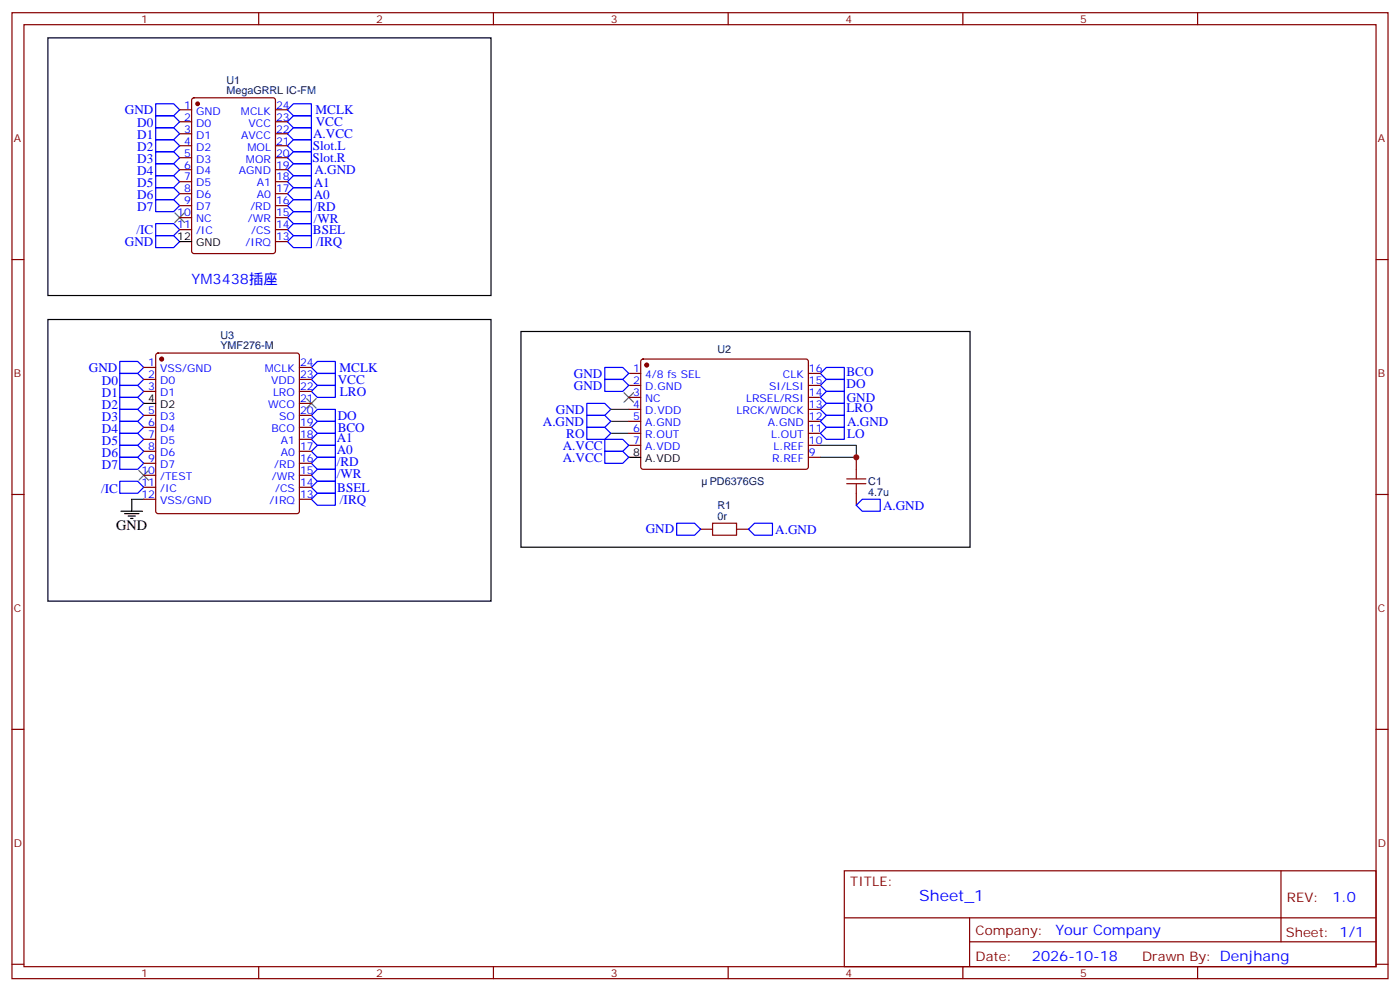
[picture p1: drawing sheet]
<svg xmlns="http://www.w3.org/2000/svg" width="412mm" height="292mm" viewBox="0 0 412 292" stroke-linecap="round" stroke-linejoin="round" font-family="sans-serif">
<g fill="none" stroke="#870000" stroke-width=".35">
<path d="M3.5 3.7h405.4v284.4h-405.4zM7.1 7.3h398.2v277.3h-398.2zM76.2 3.7v3.6M145.3 3.7v3.6M214.5 3.7v3.6M283.6 3.7v3.6M352.8 3.7v3.6M52.9 32.3h3.5M52.9 35.8h3.5M52.9 39.4h3.5M56.7 29l.4-.2h23.3l.7 .4v44.7l-.4 .7h-23.6l-.6-.4-.1-44.7zM81.1 32.3h3.6"/>
<path d="M81.1 35.8h3.6M81.1 39.4h3.6M52.9 42.9h3.5M52.9 46.4h3.5M52.9 50h3.5M52.9 53.5h3.5M52.9 57h3.5M81.1 42.9h3.6M81.1 46.4h3.6M81.1 50h3.6M81.1 53.5h3.6M81.1 57h3.6"/>
<path d="M3.5 76.4h3.6M52.9 60.5h3.5M52.9 64.1h3.5M52.9 67.6h3.5M81.1 60.5h3.6M81.1 64.1h3.6M81.1 67.6h3.6M81.1 71.1h3.6M405.3 76.4h3.6M42.3 108.2h3.6M42.3 111.7h3.6M42.3 115.2h3.6"/>
<path d="M46.1 104.1l.5-.2h40.9l.5 .2 .2 .5v45.9l-.2 .5-.5 .2h-40.9l-.5-.2-.2-.5v-45.9zM88.2 108.2h3.5M88.2 111.7h3.5M88.2 115.2h3.5M88.2 118.7h3.5M185.2 109.9h3.5M185.2 113.5h3.5M185.2 117h3.5M189 105.9l.4-.2h48.3l.4 .7v31.3l-.7 .4h-48.2l-.5-.7v-31zM238.1 109.9h3.6M238.1 113.5h3.6M238.1 117h3.6"/>
<path d="M42.3 122.3h3.6M42.3 125.8h3.6M42.3 129.3h3.6M42.3 132.9h3.6M42.3 136.4h3.6M42.3 139.9h3.6M88.2 122.3h3.5M88.2 125.8h3.5M88.2 129.3h3.5M88.2 132.9h3.5M88.2 136.4h3.5M88.2 139.9h3.5"/>
<path d="M185.2 120.5h3.5M185.2 124h3.5M185.2 127.6h3.5M185.2 131.1h3.5M238.1 120.5h3.6M238.1 124h3.6M238.1 127.6h3.6M238.1 131.1h3.6M238.1 134.6h3.6M252.2 134.6v3.5M3.5 145.6h3.6M42.3 143.4h3.6"/>
<path d="M42.3 147h3.6M88.2 143.4h3.5M88.2 147h3.5M206.4 155.8h3.5M217 155.8h3.5M252.2 145.2v3.5M405.3 145.6h3.6M3.5 214.7h3.6M405.3 214.7h3.6M248.7 256.3h156.6v28.3h-156.6zM377.3 256.4v20.8M248.7 270.2h156.5"/>
<path d="M285.6 277.2h119.6M285.6 270.2v14.1M3.5 283.8h3.6M76.2 284.6v3.5M145.3 284.6v3.5M214.5 284.6v3.5M283.6 284.6v3.5M352.8 284.6v3.5M405.3 283.8h3.6"/>
</g>
<g fill="none" stroke="#00f" stroke-width=".35">
<path d="M45.9 37.6h5.3l1.7 1.8-1.7 1.7h-5.3zM45.9 34.1h5.3l1.7 1.7-1.7 1.8h-5.3zM45.9 30.6h5.3l1.7 1.7-1.7 1.8h-5.3zM84.7 39.4l1.7-1.8h5.3v3.5h-5.3zM84.7 35.8l1.7-1.7h5.3v3.5h-5.3zM86.4 30.6h5.3v3.5h-5.3l-1.7-1.8zM45.9 58.8h5.3l1.7 1.7-1.7 1.8h-5.3zM45.9 55.2h5.3l1.7 1.8-1.7 1.8h-5.3zM45.9 51.7h5.3l1.7 1.8-1.7 1.7h-5.3zM45.9 48.2h5.3l1.7 1.8-1.7 1.7h-5.3zM45.9 44.7h5.3l1.7 1.7-1.7 1.8h-5.3zM45.9 41.1h5.3l1.7 1.8-1.7 1.8h-5.3z"/>
<path d="M84.7 57l1.7-1.8h5.3v3.6h-5.3zM84.7 53.5l1.7-1.8h5.3v3.5h-5.3zM86.4 48.2h5.3v3.5h-5.3l-1.7-1.7zM86.4 41.1h5.3v3.6h-5.3l-1.7-1.8zM86.4 44.7h5.3v3.5h-5.3l-1.7-1.8zM45.9 65.8h5.3l1.7 1.8-1.7 1.8h-5.3zM45.9 69.4h5.3l1.7 1.7-1.7 1.8h-5.3zM84.7 60.5l1.7-1.7h5.3v3.5h-5.3zM84.7 64.1l1.7-1.8h5.3v3.5h-5.3zM86.4 69.4h5.3v3.5h-5.3l-1.7-1.8zM86.4 65.8h5.3v3.6h-5.3l-1.7-1.8zM35.3 106.4h5.3l1.7 1.8-1.7 1.7h-5.3z"/>
<path d="M35.3 117h5.3l1.7 1.7-1.7 1.8h-5.3zM35.3 113.5h5.3l1.7 1.7-1.7 1.8h-5.3zM35.3 109.9h5.3l1.7 1.8-1.7 1.8h-5.3zM93.5 109.9h5.3v3.6h-5.3l-1.8-1.8zM93.5 113.5h5.3v3.5h-5.3l-1.8-1.8zM93.5 106.4h5.3v3.5h-5.3l-1.8-1.7zM172.9 118.7h5.3l1.7 1.8-1.7 1.8h-5.3zM178.2 111.7h5.2l1.8 1.8-1.8 1.7h-5.2zM178.2 108.2h5.2l1.8 1.7-1.8 1.8h-5.2zM241.7 113.5l1.7-1.8h5.3v3.5h-5.3zM241.7 109.9l1.7-1.7h5.3v3.5h-5.3zM241.7 117l1.7-1.8h5.3v3.5h-5.3z"/>
<path d="M35.3 134.6h5.3l1.7 1.8-1.7 1.7h-5.3zM35.3 131.1h5.3l1.7 1.8-1.7 1.7h-5.3zM35.3 127.6h5.3l1.7 1.7-1.7 1.8h-5.3zM35.3 124h5.3l1.7 1.8-1.7 1.8h-5.3zM35.3 120.5h5.3l1.7 1.8-1.7 1.7h-5.3zM91.7 122.3l1.8-1.8h5.3v3.5h-5.3zM91.7 125.8l1.8-1.8h5.3v3.6h-5.3zM91.7 132.9l1.8-1.8h5.3v3.5h-5.3zM91.7 129.3l1.8-1.7h5.3v3.5h-5.3zM91.7 136.4l1.8-1.8h5.3v3.5h-5.3zM91.7 139.9l1.8-1.8h5.3v3.6h-5.3zM172.9 122.3h5.3l1.7 1.7-1.7 1.8h-5.3z"/>
<path d="M172.9 125.8h5.3l1.7 1.8-1.7 1.7h-5.3zM178.2 132.9h5.2l1.8 1.7-1.8 1.8h-5.2zM178.2 129.3h5.2l1.8 1.8-1.8 1.8h-5.2zM241.7 120.5l1.7-1.8h5.3v3.6h-5.3zM241.7 124l1.7-1.7h5.3v3.5h-5.3zM241.7 127.6l1.7-1.8h5.3v3.5h-5.3zM35.3 141.7h5.3l1.7 1.7-1.7 1.8h-5.3zM93.5 145.2h5.3v3.5h-5.3l-1.8-1.7zM93.5 141.7h5.3v3.5h-5.3l-1.8-1.8zM199.3 154h5.3l1.8 1.8-1.8 1.8h-5.3zM222.2 154h5.3v3.6h-5.3l-1.7-1.8zM254 147h5.3v3.5h-5.3l-1.8-1.8z"/>
</g>
<path d="M14.1 11.1h130.5v75.9h-130.5zM52.9 71.1h3.5M14.1 94.1h130.5v82.9h-130.5zM153.5 97.6h132.3v63.5h-132.3zM42.3 118.7h3.6M185.2 134.6h3.5M35.6 150.5h6.4M36.7 151.2h4.2M37.7 151.9h2.2M38.5 152.6h.7M38.8 147v3.5" fill="none" stroke="#000" stroke-width=".35"/>
<path d="M51.5 62.7l2.8 2.8M54.3 62.7l-2.8 2.8M90.3 117.3l2.8 2.9M93.1 117.3l-2.8 2.9M183.8 115.6l2.8 2.8M186.6 115.6l-2.8 2.8M40.9 138.5l2.8 2.8M43.7 138.5l-2.8 2.8" fill="none" stroke="#3c3" stroke-width=".35"/>
<path d="M179.9 124h5.3M179.9 127.6h5.3M179.9 120.5h5.3M241.7 131.1h10.5v3.5h-10.5M38.8 147h3.5" fill="none" stroke="#008700" stroke-width=".35"/>
<g fill="#870000" stroke="#870000" stroke-width=".35">
<circle cx="190.5" cy="107.5" r=".53"/>
<circle cx="47.6" cy="105.7" r=".53"/>
<circle cx="58.2" cy="30.6" r=".53"/>
</g>
<path d="M252.2 138.1v2.9M209.9 154h7.1v3.6h-7.1zM249.4 142.4h5.7M249.4 141h5.7M252.2 142.4v2.8" fill="none" stroke="#a10000" stroke-width=".35"/>
<circle cx="252.2" cy="134.6" r=".88" fill="#c00"/>
<text font-size="4.6" fill="#00f" x="270.8" y="265.4">Sheet_1</text>
<g font-size="4.2" fill="#00f">
<text x="56.4" y="83.5">YM3438插座</text>
<text x="392.5" y="265.6">1.0</text>
<text x="310.9" y="275.2">Your Company</text>
<text x="304" y="283">2026-10-18</text>
</g>
<text font-size="4.2" x="34.2" y="156.1">GND</text>
<g font-size="3.9" fill="#00f">
<text x="36.8" y="33.6">GND</text>
<text x="93" y="33.6">MCLK</text>
<text x="40.4" y="41">D1</text>
<text x="40.4" y="37.4">D0</text>
<text x="92.2" y="40.6">A.VCC</text>
<text x="93" y="37.1">VCC</text>
<text x="40.4" y="44.6">D2</text>
<text x="92" y="47.7">Slot.R</text>
<text x="92.1" y="44.1">Slot.L</text>
<text x="40.4" y="51.6">D4</text>
<text x="40.4" y="48.1">D3</text>
<text x="92.6" y="51.2">A.GND</text>
<text x="40.4" y="58.7">D6</text>
<text x="40.4" y="55.1">D5</text>
<text x="92.4" y="58.6">A0</text>
<text x="92.4" y="55.1">A1</text>
<text x="40.4" y="62.2">D7</text>
<text x="92.4" y="62.1">/RD</text>
<text x="92.4" y="65.6">/WR</text>
<text x="40.2" y="68.8">/IC</text>
<text x="92.2" y="68.9">BSEL</text>
<text x="36.8" y="72.4">GND</text>
<text x="93.1" y="72.4">/IRQ</text>
<text x="26.2" y="109.4">GND</text>
<text x="30" y="113.5">D0</text>
<text x="99.5" y="113">VCC</text>
<text x="100" y="109.4">MCLK</text>
<text x="169.1" y="111.2">GND</text>
<text x="249.4" y="110.8">BCO</text>
<text x="30" y="117">D1</text>
<text x="100.1" y="116.5">LRO</text>
<text x="169.1" y="114.7">GND</text>
<text x="249.4" y="114.3">DO</text>
<text x="249.4" y="118.2">GND</text>
<text x="30" y="124">D3</text>
<text x="30" y="120.5">D2</text>
<text x="99.5" y="123.6">DO</text>
<text x="159.9" y="125.3">A.GND</text>
<text x="163.8" y="121.8">GND</text>
<text x="249.4" y="121.4">LRO</text>
<text x="249.5" y="125.3">A.GND</text>
<text x="30" y="131.1">D5</text>
<text x="30" y="127.6">D4</text>
<text x="99.2" y="130">A1</text>
<text x="99.5" y="127.1">BCO</text>
<text x="166.8" y="128.8">RO</text>
<text x="249.6" y="128.8">LO</text>
<text x="30" y="134.6">D6</text>
<text x="99.2" y="133.6">A0</text>
<text x="99.2" y="137.1">/RD</text>
<text x="165.8" y="135.9">A.VCC</text>
<text x="165.8" y="132.3">A.VCC</text>
<text x="30" y="138.1">D7</text>
<text x="99.2" y="140.6">/WR</text>
<text x="29.8" y="145.2">/IC</text>
<text x="99.4" y="144.8">BSEL</text>
<text x="100.1" y="148.2">/IRQ</text>
<text x="260.1" y="150">A.GND</text>
<text x="190.2" y="157">GND</text>
<text x="228.4" y="157">A.GND</text>
</g>
<g font-size="3.9" fill="#800">
<text x="250.5" y="260.9">TITLE:</text>
<text x="379.1" y="265.6">REV:</text>
<text x="287.4" y="275.1">Company:</text>
<text x="378.7" y="275.7">Sheet: 1/1</text>
<text x="287.4" y="282.8">Date:</text>
<text x="336.4" y="282.9">Drawn By: Denjhang</text>
</g>
<g font-size="3.2" fill="#800">
<text x="41.6" y="6.7">1</text>
<text x="110.8" y="6.7">2</text>
<text x="179.9" y="6.7">3</text>
<text x="249.1" y="6.7">4</text>
<text x="318.2" y="6.7">5</text>
<text x="4.1" y="41.8">A</text>
<text x="405.9" y="41.8">A</text>
<text x="4.1" y="111">B</text>
<text x="405.9" y="111">B</text>
<text x="4.1" y="180.1">C</text>
<text x="405.9" y="180.1">C</text>
<text x="4.1" y="249.3">D</text>
<text x="405.9" y="249.3">D</text>
<text x="41.6" y="287.5">1</text>
<text x="110.8" y="287.5">2</text>
<text x="179.9" y="287.5">3</text>
<text x="249.1" y="287.5">4</text>
<text x="318.2" y="287.5">5</text>
</g>
<g font-size="3.2" fill="#000080">
<text x="66.7" y="27.7">MegaGRRL IC-FM</text>
<text x="66.7" y="24.6">U1</text>
<text x="64.9" y="99.8">U3</text>
<text x="64.9" y="102.9">YMF276-M</text>
<text x="211.3" y="104">U2</text>
<text x="209.1" y="142.8">PD6376GS</text>
<text x="255.8" y="142.8">C1</text>
<text x="211.3" y="149.8">R1</text>
<text x="255.8" y="146">4.7u</text>
<text x="211.3" y="153">0r</text>
</g>
<g font-size="3.2" fill="#00f">
<text x="54.3" y="32">1</text>
<text x="54.3" y="35.5">2</text>
<text x="57.7" y="33.7">GND</text>
<text x="71" y="33.7">MCLK</text>
<text x="81.3" y="35.5">23</text>
<text x="81.3" y="32">24</text>
<text x="54.3" y="39">3</text>
<text x="57.7" y="37.3">D0</text>
<text x="57.7" y="40.8">D1</text>
<text x="71.1" y="40.8">AVCC</text>
<text x="73.2" y="37.3">VCC</text>
<text x="81.3" y="39">22</text>
<text x="54.3" y="42.5">4</text>
<text x="54.3" y="46.1">5</text>
<text x="57.7" y="44.3">D2</text>
<text x="57.7" y="47.8">D3</text>
<text x="72.5" y="47.8">MOR</text>
<text x="72.9" y="44.3">MOL</text>
<text x="81.3" y="46.1">20</text>
<text x="81.3" y="42.5">21</text>
<text x="54.3" y="49.6">6</text>
<text x="54.3" y="53.1">7</text>
<text x="57.7" y="51.4">D4</text>
<text x="70.4" y="51.4">AGND</text>
<text x="81.3" y="53.1">18</text>
<text x="81.3" y="49.6">19</text>
<text x="54.3" y="56.7">8</text>
<text x="57.7" y="54.9">D5</text>
<text x="57.7" y="58.4">D6</text>
<text x="75.6" y="58.4">A0</text>
<text x="75.6" y="54.9">A1</text>
<text x="81.3" y="56.7">17</text>
<text x="52.2" y="63.7">10</text>
<text x="54.3" y="60.2">9</text>
<text x="57.7" y="61.9">D7</text>
<text x="57.7" y="65.5">NC</text>
<text x="73" y="65.5">/WR</text>
<text x="73.7" y="61.9">/RD</text>
<text x="81.3" y="63.7">15</text>
<text x="81.3" y="60.2">16</text>
<text x="52.2" y="67.2">11</text>
<text x="57.7" y="69">/IC</text>
<text x="74" y="69">/CS</text>
<text x="81.3" y="70.8">13</text>
<text x="81.3" y="67.2">14</text>
<text x="72.4" y="72.5">/IRQ</text>
<text x="43.7" y="107.8">1</text>
<text x="88.4" y="107.8">24</text>
<text x="43.7" y="111.3">2</text>
<text x="47.2" y="109.6">VSS/GND</text>
<text x="47.2" y="113.1">D0</text>
<text x="78" y="109.6">MCLK</text>
<text x="79.8" y="113.1">VDD</text>
<text x="88.4" y="111.3">23</text>
<text x="186.5" y="109.6">1</text>
<text x="186.5" y="113.1">2</text>
<text x="190" y="111.3">4/8 fs SEL</text>
<text x="230.6" y="111.3">CLK</text>
<text x="238.3" y="113.1">15</text>
<text x="238.3" y="109.6">16</text>
<text x="43.7" y="114.9">3</text>
<text x="47.2" y="116.6">D1</text>
<text x="80.4" y="116.6">LRO</text>
<text x="88.4" y="118.4">21</text>
<text x="88.4" y="114.9">22</text>
<text x="186.5" y="116.6">3</text>
<text x="190" y="114.9">D.GND</text>
<text x="190" y="118.4">NC</text>
<text x="219.8" y="118.4">LRSEL/RSI</text>
<text x="226.6" y="114.9">SI/LSI</text>
<text x="238.3" y="116.6">14</text>
<text x="43.7" y="121.9">5</text>
<text x="43.7" y="125.4">6</text>
<text x="47.2" y="123.7">D3</text>
<text x="79" y="120.2">WCO</text>
<text x="82.2" y="123.7">SO</text>
<text x="88.4" y="125.4">19</text>
<text x="88.4" y="121.9">20</text>
<text x="186.5" y="120.2">4</text>
<text x="186.5" y="123.7">5</text>
<text x="190" y="121.9">D.VDD</text>
<text x="190" y="125.4">A.GND</text>
<text x="217" y="121.9">LRCK/WDCK</text>
<text x="226.2" y="125.4">A.GND</text>
<text x="238.3" y="123.7">12</text>
<text x="238.3" y="120.2">13</text>
<text x="43.7" y="129">7</text>
<text x="47.2" y="127.2">D4</text>
<text x="47.2" y="130.7">D5</text>
<text x="80" y="127.2">BCO</text>
<text x="82.7" y="130.7">A1</text>
<text x="88.4" y="129">18</text>
<text x="186.5" y="127.2">6</text>
<text x="186.5" y="130.7">7</text>
<text x="190" y="129">R.OUT</text>
<text x="227.1" y="129">L.OUT</text>
<text x="238.3" y="130.7">10</text>
<text x="238.3" y="127.2">11</text>
<text x="43.7" y="132.5">8</text>
<text x="43.7" y="136">9</text>
<text x="47.2" y="134.3">D6</text>
<text x="47.2" y="137.8">D7</text>
<text x="80.8" y="137.8">/RD</text>
<text x="82.7" y="134.3">A0</text>
<text x="88.4" y="136">16</text>
<text x="88.4" y="132.5">17</text>
<text x="190" y="132.5">A.VDD</text>
<text x="227.4" y="136">R.REF</text>
<text x="227.9" y="132.5">L.REF</text>
<text x="238.3" y="134.3">9</text>
<text x="41.7" y="139.6">10</text>
<text x="41.7" y="143.1">11</text>
<text x="47.2" y="141.3">/TEST</text>
<text x="80.1" y="141.3">/WR</text>
<text x="88.4" y="143.1">14</text>
<text x="88.4" y="139.6">15</text>
<text x="41.7" y="146.6">12</text>
<text x="47.2" y="144.9">/IC</text>
<text x="47.2" y="148.4">VSS/GND</text>
<text x="79.4" y="148.4">/IRQ</text>
<text x="81.1" y="144.9">/CS</text>
<text x="88.4" y="146.6">13</text>
</g>
<g font-size="3.2">
<text x="52.2" y="70.8">12</text>
<text x="57.7" y="72.5">GND</text>
<text x="43.7" y="118.4">4</text>
<text x="47.2" y="120.2">D2</text>
<text x="186.5" y="134.3">8</text>
<text x="190" y="136">A.VDD</text>
</g>
</svg>
